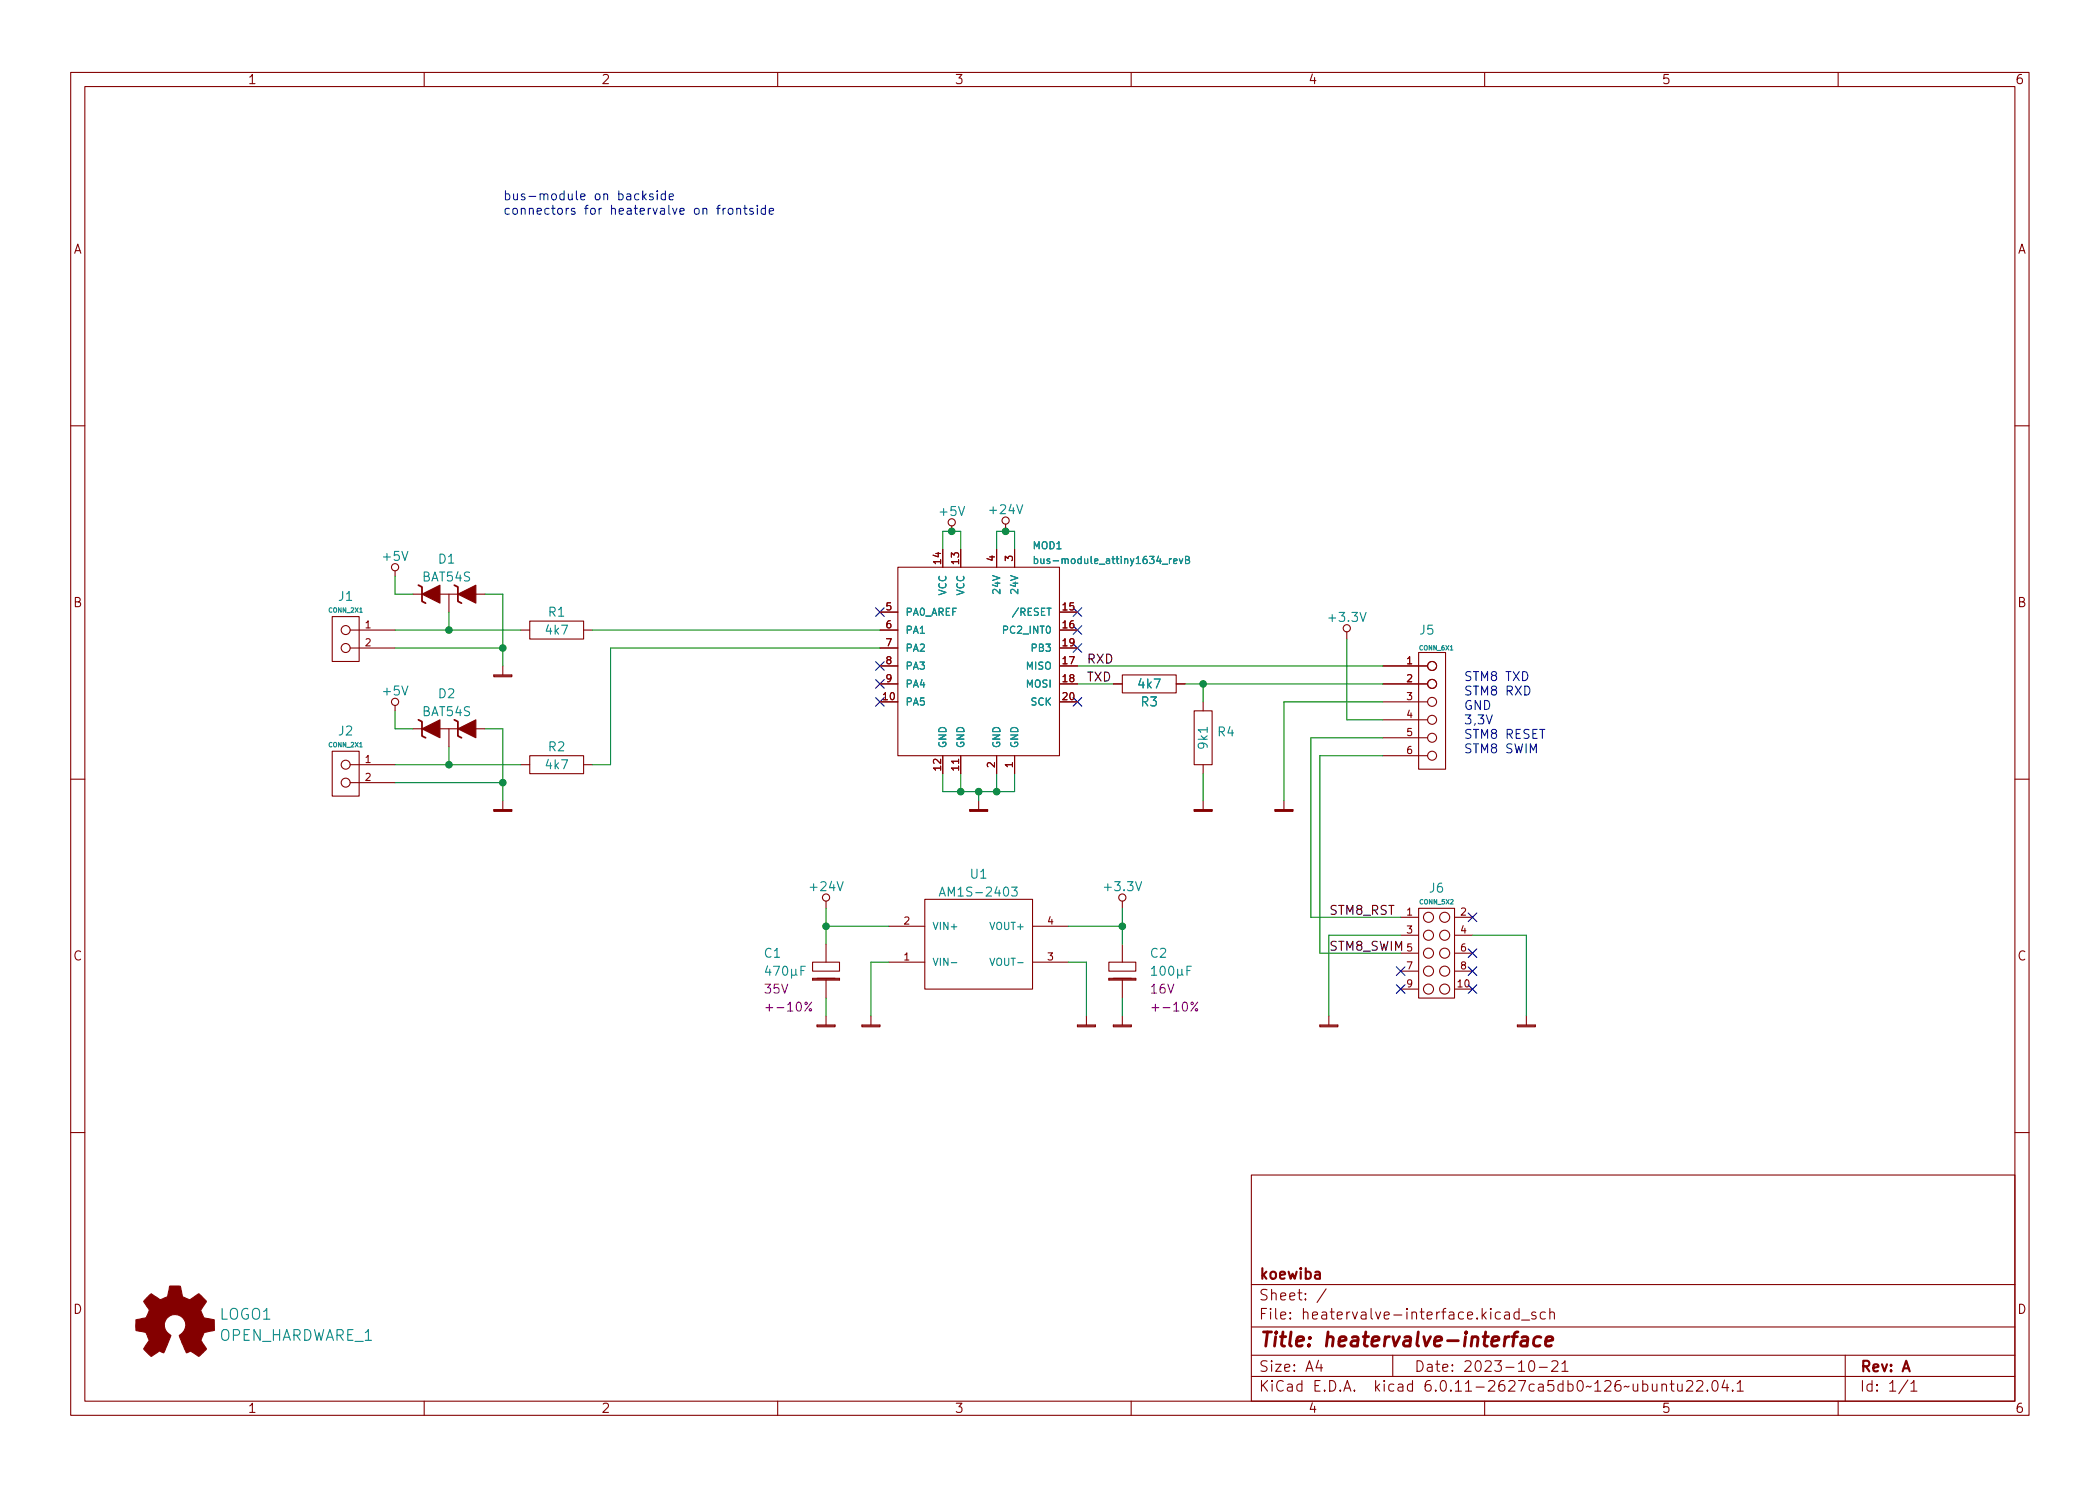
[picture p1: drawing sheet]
<svg xmlns="http://www.w3.org/2000/svg" width="297mm" height="210mm" viewBox="0 0 297 210" stroke-linecap="round" stroke-linejoin="round" font-family="sans-serif">
<g fill="none" stroke="#840000" stroke-width=".15">
<path d="M10 10.2h277v190.1h-277zM12 12.2h273v186.1h-273zM60 10.2v2M110 10.2v2M160 10.2v2M210 10.2v2M260 10.2v2M10 60.2h2M133.3 77.7v2.6M134.6 74.4v.8M135.9 77.7v2.6M141 77.7v2.6"/>
<path d="M142.2 74.2v1M143.5 77.7v2.6M285 60.2h2M47 87.2h3.8v6.4h-3.8zM49.5 89.1h6.4M49.5 91.7h6.4M55.9 80.8v.7M55.9 99.8v.8M58.4 84.1h2.6M62.2 84.1h2.6M63.5 84.1v2.5M66 84.1h2.6"/>
<path d="M69.8 95.6h2.6M69.8 95.5h2.6v.3h-2.6zM71.1 94.2v1.3M73.7 89.1h1.2M74.9 87.9h7.6v2.5h-7.6zM82.5 89.1h1.3M124.5 89.1h2.5M124.5 91.7h2.5M124.5 94.2h2.5M124.5 96.8h2.5M124.5 99.3h2.5M124.5 86.6h2.5"/>
<path d="M127 80.3h22.9v26.6h-22.9zM149.9 89.1h2.5M149.9 91.7h2.5M149.9 94.2h2.5M149.9 96.8h2.5M149.9 99.3h2.5M149.9 86.6h2.5M157.5 96.8h1.2M158.7 95.5h7.7v2.5h-7.7zM166.4 96.8h1.2M170.2 99.3v1.3M190.5 89.4v1"/>
<path d="M195.6 94.2h6.3M195.6 96.8h6.3M195.6 99.3h6.3M200.7 92.3h3.8v16.5h-3.8zM10 110.2h2M47 106.3h3.8v6.3h-3.8zM49.5 108.2h6.4M49.5 110.7h6.4M58.4 103.1h2.6M62.2 103.1h2.6M63.5 103.1v2.6M66 103.1h2.6"/>
<path d="M69.8 114.7h2.6M69.8 114.5h2.6v.3h-2.6zM71.1 113.3v1.2M73.7 108.2h1.2M74.9 106.9h7.6v2.6h-7.6zM82.5 108.2h1.3M133.3 106.9v2.6M135.6 107.4v.6M135.9 106.9v2.6M137.2 114.7h2.5M137.2 114.5h2.5v.3h-2.5zM138.4 113.3v1.2"/>
<path d="M141 106.9v2.6M143.5 106.9v2.6M168.9 100.6h2.5v7.6h-2.5zM168.9 114.7h2.5M168.9 114.5h2.5v.3h-2.5zM170.2 113.3v1.2M170.2 108.2v1.3M180.3 114.7h2.6M180.3 114.5h2.6v.3h-2.6zM181.6 113.3v1.2M195.6 101.8h6.3M195.6 104.4h6.3"/>
<path d="M195.6 106.9h6.3M285 110.2h2M114.9 136.1h3.8v1.3h-3.8zM114.9 138.4h3.8v.3h-3.8zM114.9 138.6h3.8M115.6 138.4h2.5M116.8 127.5v1M116.8 133.6v2.5M116.8 138.7v2.5M125.7 136.1h5.1M125.7 131.1h5.1M130.8 127.2h15.2v12.7h-15.2z"/>
<path d="M146 136.1h5.1M146 131.1h5.1M156.8 136.1h3.9v1.3h-3.9zM156.8 138.4h3.9v.3h-3.9zM156.8 138.6h3.9M157.5 138.4h2.5M158.7 127.5v1M158.7 133.6v2.5M158.7 138.7v2.5M198.1 129.8h2.6M198.1 139.9h2.6M198.1 132.3h2.6"/>
<path d="M198.1 134.9h2.6M198.1 137.4h2.6M200.7 128.5h5v12.7h-5zM205.7 129.8h2.6M205.7 139.9h2.6M205.7 132.3h2.6M205.7 134.9h2.6M205.7 137.4h2.6M115.6 145.2h2.5M115.6 145h2.5v.3h-2.5zM116.8 143.8v1.2M121.9 145.2h2.6"/>
<path d="M121.9 145h2.6v.3h-2.6zM123.2 143.8v1.2M152.4 145.2h2.5M152.4 145h2.5v.3h-2.5zM153.7 143.8v1.2M157.5 145.2h2.5M157.5 145h2.5v.3h-2.5zM158.7 143.8v1.2M186.7 145.2h2.5M186.7 145h2.5v.3h-2.5zM188 143.8v1.2M214.6 145.2h2.6"/>
<path d="M214.6 145h2.6v.3h-2.6zM215.9 143.8v1.2M10 160.2h2M177 166.3h108v32h-108zM285 160.2h2M60 198.3v2M110 198.3v2M160 198.3v2M177 194.8h108M177 191.8h108M177 187.8h108M177 181.8h108"/>
<path d="M182.5 186.5l.1 .1h-.1h-.1l.1-.1v.1M182.5 185.7l.1 .1h-.1h-.1l.1-.1v.1M184.6 183.8l.1 .1h-.1v-.1v.1M184.6 183l.1 .1h-.1v-.1v.1M187.6 182.4l-1.3 1.9M197 191.8v3M210 198.3v2M214.9 185.7l-.5-.1-.3 .3v.4l.2 .3h.1h.5M214.9 185.1v1.5M215.2 186.8h1.2M217.2 185.7l-.3-.1-.3 .2 .1 .3 .5 .1 .1 .1-.1 .3h-.1h-.5M217.7 193.5h1.2"/>
<path d="M218.6 185.7l-.5-.1-.2 .3v.4l.1 .3h.1h.5M219.2 185.8a.37 .37 0 0 1 .7 0v.8M219.2 185.1v1.5M219.5 192.7l.2-.2 .5 .1a.41 .41 0 0 1 .1 .6l-.9 .8h1M220.9 193l.5-.5v1.5M220.9 194h.9M238.6 195.5l.2-.2 .5 .1a.41 .41 0 0 1 .1 .6l-.9 .8h.9M240 195.5l.2-.2 .5 .1a.41 .41 0 0 1 .1 .6l-.9 .8h1M241.5 196.7l.1 .1h-.1h-.1l.1-.1v.1M242.4 195.4a.36 .36 0 0 1 .5 .2 .77 .77 0 0 1-.4 1.2 1 1 0 0 1-.1-1.4zM243.9 195.3l-.3 1h.9M244.3 195.8v1"/>
<path d="M245.1 196.7v.1h-.1l.1-.1v.1M245.7 195.8l.4-.5v1.5M245.7 196.8h.9M260 198.3v2M261 191.8v6.5M270.3 195.8l.4-.5v1.5M270.3 196.8h.9"/>
<circle cx="134.6" cy="73.9" r=".51"/>
<circle cx="142.2" cy="73.7" r=".51"/>
<circle cx="48.9" cy="89.1" r=".63"/>
<circle cx="48.9" cy="91.7" r=".63"/>
<circle cx="55.9" cy="80.3" r=".51"/>
<circle cx="55.9" cy="99.3" r=".51"/>
<circle cx="190.5" cy="88.9" r=".51"/>
<circle cx="202.6" cy="94.2" r=".63"/>
<circle cx="202.6" cy="99.3" r=".63"/>
<circle cx="202.6" cy="96.8" r=".63"/>
<circle cx="48.9" cy="108.2" r=".63"/>
<circle cx="48.9" cy="110.7" r=".63"/>
<circle cx="202.6" cy="106.9" r=".63"/>
<circle cx="202.6" cy="101.8" r=".63"/>
<circle cx="202.6" cy="104.4" r=".63"/>
<circle cx="116.8" cy="127" r=".51"/>
<circle cx="158.8" cy="127" r=".51"/>
<circle cx="202.1" cy="139.9" r=".71"/>
<circle cx="202.1" cy="132.3" r=".71"/>
<circle cx="202.1" cy="134.9" r=".71"/>
<circle cx="202.1" cy="137.4" r=".71"/>
<circle cx="202.1" cy="129.8" r=".71"/>
<circle cx="204.3" cy="129.8" r=".71"/>
<circle cx="204.3" cy="139.9" r=".71"/>
<circle cx="204.3" cy="134.9" r=".71"/>
<circle cx="204.3" cy="137.4" r=".71"/>
<circle cx="204.3" cy="132.3" r=".71"/>
</g>
<path d="M218 189.2a.66 .66 0 0 0-1 .3l-.1 .6 .1 .3 .2 .1 .6-.1M218.6 189.8l1-.2v-.4l-.6-.1-.3 .3-.1 .8 .1 .2 .1 .1 .6-.1" fill="none" stroke="#840000" stroke-width=".4"/>
<g fill="none" stroke="#008484" stroke-width=".15">
<path d="M56.8 78l.5 1.3 .4-1.3M135.6 71.7l.4 1.2 .4-1.2M143.8 71.4l.4 1.3 .5-1.3M164.4 79.8h.8M165.4 79.1v.6M165.7 79.1l-.3 .2M166 79.4l.5-.1-.1-.2h-.3l-.1 .1v.5h.4M166.8 79.1l.3 .6 .2-.6M167.7 79.2h.4l.1-.2v-.2l-.5-.1v1h.4l.1-.1 .1-.2-.3-.2M50.9 86.6h.3M56.8 97.1l.5 1.2 .4-1.2M148.1 86.1h.6"/>
<path d="M192.4 86.7l.4 1.2 .4-1.2M205.1 92h.4M50.9 105.7h.3M170.8 102.9v.7M108.6 136.7l-.3 .9h.8M108.9 137.1v.9M109.4 136.7h.9l-.6 1.3M110.8 136.8l.2-.1a.69 .69 0 0 1 .3 1.2l-.2 .1a.69 .69 0 0 1-.3-1.2zM112 137.1v1.3M112.6 137.8l.1 .2M112.6 137.1l-.1 .8-.4 .1-.1-.2M113.3 137.3h.4"/>
<path d="M113.9 136.7h-.6v1.3M118.4 124.8l.4 1.2 .5-1.2M134.6 136.2h.7M142.1 125.6l.1-.1a.69 .69 0 0 1 .3 1.2l-.1 .1a.69 .69 0 0 1-.3-1.2zM143.1 125.5h.8l-.5 .5 .4 .1v.6l-.2 .1h-.3l-.2-.1M143.9 136.2h.8M160.6 124.8l.4 1.2 .5-1.2M162.9 137.1l.3-.4v1.3M162.9 138h.7M164.2 136.8l.2-.1a.68 .68 0 0 1 .3 1.2l-.2 .1a.69 .69 0 0 1-.3-1.2zM165.4 136.8l.2-.1a.69 .69 0 0 1 .3 1.2l-.2 .1a.69 .69 0 0 1-.3-1.2zM166.6 137.1v1.3"/>
<path d="M167.2 137.8l.2 .2M167.2 137.1l-.1 .8-.3 .1-.2-.2M167.9 137.3h.4M168.5 136.7h-.6v1.3"/>
</g>
<path d="M59.2 82.8l.5 .3v2l.5 .2M64.3 82.8l.5 .3v2l.5 .2M59.2 101.8l.5 .3v2l.5 .3M64.3 101.8l.5 .3v2l.5 .3" fill="none" stroke="#840000" stroke-width=".25"/>
<g fill="#840000" stroke="#840000" stroke-width=".15">
<path d="M59.7 84.1l2.5-1.3v2.5z"/>
<path d="M64.8 84.1l2.5-1.3v2.5z"/>
<path d="M21.1 183.3l.3-.2 1.3 .8 1-.4 .3-1.5h1.5l.3 1.5 1 .4 1.3-.8 1.1 1-.1 .3a1.79 1.79 0 0 0-.7 1.2l.4 .9 1.5 .2v1.5l-1.4 .3-.5 1.2 .8 1.1-.1 .2-1 .9-1.2-.7-.5 .2-1.1-2.4a1.54 1.54 0 0 0 .4-2.7 1.54 1.54 0 0 0-2.5 1 1.97 1.97 0 0 0 1 1.7l-1 2.4-.6-.2-1.3 .7-1-1.1 .8-1.1-.4-1.2-1.5-.3v-1.5l1.2-.2a.83 .83 0 0 0 .6-.8l.1-.3-.8-1.3z"/>
<path d="M59.7 103.1l2.5-1.3v2.6z"/>
<path d="M64.8 103.1l2.5-1.3v2.6z"/>
</g>
<g fill="none" stroke="#840084" stroke-width=".15">
<path d="M114.8 141.8l-1 1.3M169.4 141.8l-1 1.3"/>
<circle cx="114" cy="142" r=".18"/>
<circle cx="114.6" cy="142.9" r=".18"/>
<circle cx="168.6" cy="142" r=".18"/>
<circle cx="169.2" cy="142.9" r=".18"/>
</g>
<path d="M80.4 27.4v.8l.4 .1 .1-.1M80.4 29.5h-.2l-.1 .2M80.9 27.4v.9M81.3 29.5h-.3l-.2 .2 .1 .1 .4 .2v.3h-.5M81.5 27v1.1l.2 .2M82.1 27.9l.6-.2v-.2l-.4-.1-.2 .2 .1 .6h.5M94.7 27.9l.6-.2-.1-.2-.4-.1-.1 .2v.6h.5M96.2 29.9l.6-.1-.1-.3h-.3l-.2 .2v.6h.5M108.8 29.9l.6-.1v-.3h-.4l-.2 .2 .1 .6h.5" fill="none" stroke="#0000c2" stroke-width=".15"/>
<g fill="none" stroke="#008400" stroke-width=".15">
<path d="M133.3 77.7v-2.5h2.6v2.5M141 77.7v-2.5h2.5v2.5M55.9 81.5v2.6h2.5M55.9 89.1h17.8M55.9 91.7h15.2M63.5 86.6v2.5M68.6 84.1h2.5v10.1M83.8 89.1h40.7M124.5 91.7h-38.1v16.5h-2.6M152.4 94.2h43.2M152.4 96.8h5.1M167.6 96.8h28"/>
<path d="M170.2 96.8v2.5M190.5 90.4v11.4h5.1M195.6 99.3h-14v14M55.9 108.2h17.8M55.9 110.7h15.2M55.9 100.6v2.5h2.5M63.5 105.7v2.5M68.6 103.1h2.5v10.2M133.3 109.5v2.5h10.2v-2.5M135.9 109.5v2.5M138.4 112v1.3M141 109.5v2.5"/>
<path d="M170.2 109.5v3.8M195.6 106.9h-8.9v28h11.4M195.6 104.4h-10.2v25.4h12.7M116.8 128.5v5.1M116.8 131.1h8.9M125.7 136.1h-2.5v7.7M151.1 131.1h7.6M151.1 136.1h2.6v7.7M158.7 128.5v5.1M198.1 132.3h-10.1v11.5M208.3 132.3h7.6v11.5M116.8 141.2v2.6"/>
<path d="M158.7 141.2v2.6"/>
</g>
<g fill="none" stroke="#000084" stroke-width=".15">
<path d="M123.9 98.7l1.2 1.2M123.9 96.2l1.2 1.2M123.9 93.6l1.2 1.2M123.9 86l1.2 1.2M125.1 98.7l-1.2 1.2M125.1 96.2l-1.2 1.2M125.1 93.6l-1.2 1.2M125.1 86l-1.2 1.2M151.8 88.5l1.2 1.3M151.8 86l1.2 1.2M151.8 98.7l1.2 1.2M151.8 91.1l1.2 1.2"/>
<path d="M153 88.5l-1.2 1.3M153 86l-1.2 1.2M153 98.7l-1.2 1.2M153 91.1l-1.2 1.2M197.5 139.3l1.2 1.3M197.5 136.8l1.2 1.2M198.7 139.3l-1.2 1.3M198.7 136.8l-1.2 1.2M207.7 139.3l1.2 1.3M207.7 134.3l1.2 1.2M207.7 136.8l1.2 1.2M207.7 129.2l1.2 1.2"/>
<path d="M208.9 139.3l-1.2 1.3M208.9 129.2l-1.2 1.2M208.9 134.3l-1.2 1.2M208.9 136.8l-1.2 1.2"/>
</g>
<g fill="#008400" stroke="#008400" stroke-width=".15">
<circle cx="158.7" cy="131.1" r=".46"/>
<circle cx="71.1" cy="110.7" r=".46"/>
<circle cx="63.5" cy="89.1" r=".46"/>
<circle cx="63.5" cy="108.2" r=".46"/>
<circle cx="141" cy="112" r=".46"/>
<circle cx="170.2" cy="96.8" r=".46"/>
<circle cx="138.4" cy="112" r=".46"/>
<circle cx="142.2" cy="75.2" r=".46"/>
<circle cx="134.6" cy="75.2" r=".46"/>
<circle cx="116.8" cy="131.1" r=".46"/>
<circle cx="135.9" cy="112" r=".46"/>
<circle cx="71.1" cy="91.7" r=".46"/>
</g>
<g font-size="2.8" fill="#840000">
<text x="178" y="191.2">Title:</text>
<text x="187.3" y="191.2">heatervalve-interface</text>
</g>
<g font-size="2.1" fill="#840000">
<text x="178" y="184.5">Sheet:</text>
<text x="178" y="181.5">koewiba</text>
<text x="178" y="187.2">File:</text>
<text x="184.4" y="187.2">heatervalve-interface.kicad_sch</text>
<text x="178" y="197.4">KiCad</text>
<text x="178" y="194.6">Size:</text>
<text x="184.7" y="194.6">A4</text>
<text x="185.7" y="197.4">E.D.A.</text>
<text x="194.6" y="197.4">kicad</text>
<text x="200" y="194.6">Date:</text>
<text x="201.8" y="197.4">6.0.11-2627ca5db0~126~ubuntu22.04.1</text>
<text x="207" y="194.6">2023-10-21</text>
<text x="263" y="194.6">Rev:</text>
<text x="263" y="197.4">Id:</text>
<text x="267.1" y="197.4">1/1</text>
<text x="269.1" y="194.6">A</text>
</g>
<g font-size="2.1" fill="#008484">
<text x="31" y="187.2">LOGO1</text>
<text x="31" y="190.2">OPEN_HARDWARE_1</text>
</g>
<g font-size="1.8" fill="#840000">
<text x="35" y="12.3">1</text>
<text x="85" y="12.3">2</text>
<text x="135" y="12.3">3</text>
<text x="185" y="12.3">4</text>
<text x="235" y="12.3">5</text>
<text x="285" y="12.3">6</text>
<text x="10.4" y="36.3">A</text>
<text x="285.4" y="36.3">A</text>
<text x="10.3" y="86.3">B</text>
<text x="285.3" y="86.3">B</text>
<text x="10.3" y="136.3">C</text>
<text x="285.3" y="136.3">C</text>
<text x="10.3" y="186.3">D</text>
<text x="285.3" y="186.3">D</text>
<text x="35" y="200.3">1</text>
<text x="85" y="200.3">2</text>
<text x="135" y="200.3">3</text>
<text x="185" y="200.3">4</text>
<text x="235" y="200.3">5</text>
<text x="285" y="200.3">6</text>
</g>
<g font-size="1.8" fill="#0000c2">
<text x="71.1" y="28.3">bus-module</text>
<text x="84" y="28.3">on</text>
<text x="87.5" y="28.3">backside</text>
<text x="71.1" y="30.4">connectors</text>
<text x="82.6" y="30.4">for</text>
<text x="86.4" y="30.4">heatervalve</text>
<text x="98.4" y="30.4">on</text>
<text x="101.8" y="30.4">frontside</text>
<text x="207" y="96.4">STM8</text>
<text x="207" y="98.4">STM8</text>
<text x="207" y="100.4">GND</text>
<text x="213" y="96.4">TXD</text>
<text x="213" y="98.4">RXD</text>
<text x="207" y="102.5">3,3V</text>
<text x="207" y="104.5">STM8</text>
<text x="207" y="106.6">STM8</text>
<text x="213" y="104.5">RESET</text>
<text x="213" y="106.6">SWIM</text>
</g>
<g font-size="1.8" fill="#008484">
<text x="132.6" y="73.4">+5V</text>
<text x="139.6" y="73.1">+24V</text>
<text x="53.9" y="79.7">+5V</text>
<text x="59.6" y="82.7">BAT54S</text>
<text x="61.9" y="80.1">D1</text>
<text x="47.7" y="85.4">J1</text>
<text x="77.4" y="87.6">R1</text>
<text x="187.6" y="88.4">+3.3V</text>
<text x="76.9" y="90.2">4k7</text>
<text x="200.7" y="90.2">J5</text>
<text x="53.9" y="98.8">+5V</text>
<text x="59.6" y="101.7">BAT54S</text>
<text x="61.9" y="99.2">D2</text>
<text x="160.8" y="97.8">4k7</text>
<text x="161.2" y="100.3">R3</text>
<text x="47.7" y="104.5">J2</text>
<text x="77.4" y="106.7">R2</text>
<text x="171.2" y="106.2" transform="rotate(-90 171.2 106.2)">9k1</text>
<text x="172.1" y="104.6">R4</text>
<text x="76.9" y="109.2">4k7</text>
<text x="137.1" y="124.7">U1</text>
<text x="114.2" y="126.5">+24V</text>
<text x="132.7" y="127.2">AM1S-2403</text>
<text x="155.8" y="126.5">+3.3V</text>
<text x="202" y="126.7">J6</text>
<text x="108" y="135.9">C1</text>
<text x="162.6" y="135.9">C2</text>
</g>
<g font-size="1.8">
<text x="153.7" y="93.9">RXD</text>
<text x="153.7" y="96.4">TXD</text>
<text x="188" y="129.4">STM8_RST</text>
<text x="188" y="134.5">STM8_SWIM</text>
</g>
<g font-size="1.8" fill="#840084">
<text x="108" y="141">35V</text>
<text x="108" y="143.5">+-10%</text>
<text x="162.6" y="141">16V</text>
<text x="162.6" y="143.5">+-10%</text>
</g>
<g font-size="1.4" fill="#840000">
<text x="133.1" y="80" transform="rotate(-90 133.1 80)">14</text>
<text x="135.6" y="80" transform="rotate(-90 135.6 80)">13</text>
<text x="140.7" y="79.5" transform="rotate(-90 140.7 79.5)">4</text>
<text x="143.3" y="79.5" transform="rotate(-90 143.3 79.5)">3</text>
<text x="51.5" y="88.9">1</text>
<text x="125.2" y="86.4">5</text>
<text x="125.2" y="88.9">6</text>
<text x="150.1" y="86.4">15</text>
<text x="150.1" y="88.9">16</text>
<text x="51.5" y="91.4">2</text>
<text x="125.2" y="91.4">7</text>
<text x="125.2" y="94">8</text>
<text x="150.1" y="94">17</text>
<text x="150.1" y="91.4">19</text>
<text x="198.8" y="94">1</text>
<text x="124.7" y="99.1">10</text>
<text x="125.2" y="96.5">9</text>
<text x="150.1" y="96.5">18</text>
<text x="150.1" y="99.1">20</text>
<text x="198.8" y="96.5">2</text>
<text x="198.8" y="99.1">3</text>
<text x="198.8" y="101.6">4</text>
<text x="51.5" y="107.9">1</text>
<text x="198.8" y="104.1">5</text>
<text x="198.8" y="106.7">6</text>
<text x="51.5" y="110.5">2</text>
<text x="133.1" y="109.2" transform="rotate(-90 133.1 109.2)">12</text>
<text x="135.6" y="109.2" transform="rotate(-90 135.6 109.2)">11</text>
<text x="140.7" y="108.8" transform="rotate(-90 140.7 108.8)">2</text>
<text x="143.3" y="108.8" transform="rotate(-90 143.3 108.8)">1</text>
<text x="127.7" y="130.8">2</text>
<text x="148" y="130.8">4</text>
<text x="198.8" y="129.5">1</text>
<text x="206.4" y="129.5">2</text>
<text x="127.7" y="135.9">1</text>
<text x="148" y="135.9">3</text>
<text x="198.8" y="132.1">3</text>
<text x="198.8" y="134.6">5</text>
<text x="198.8" y="137.2">7</text>
<text x="206.4" y="132.1">4</text>
<text x="206.4" y="134.6">6</text>
<text x="206.4" y="137.2">8</text>
<text x="198.8" y="139.7">9</text>
<text x="206" y="139.7">10</text>
</g>
<g font-size="1.4" fill="#008484">
<text x="146" y="78">MOD1</text>
<text x="146" y="80.1">bus-module_attiny1634_revB</text>
<text x="128" y="87.4">PA0_AREF</text>
<text x="128" y="90">PA1</text>
<text x="134.2" y="84.3" transform="rotate(-90 134.2 84.3)">VCC</text>
<text x="136.7" y="84.3" transform="rotate(-90 136.7 84.3)">VCC</text>
<text x="141.6" y="90">PC2_INT0</text>
<text x="141.8" y="84.2" transform="rotate(-90 141.8 84.2)">24V</text>
<text x="143" y="87.4">/RESET</text>
<text x="144.3" y="84.2" transform="rotate(-90 144.3 84.2)">24V</text>
<text x="128" y="92.5">PA2</text>
<text x="128" y="95">PA3</text>
<text x="145" y="95">MISO</text>
<text x="145.7" y="92.5">PB3</text>
<text x="128" y="100.1">PA5</text>
<text x="128" y="97.6">PA4</text>
<text x="145" y="97.6">MOSI</text>
<text x="145.7" y="100.1">SCK</text>
<text x="134.2" y="105.9" transform="rotate(-90 134.2 105.9)">GND</text>
<text x="136.7" y="105.9" transform="rotate(-90 136.7 105.9)">GND</text>
<text x="141.8" y="105.9" transform="rotate(-90 141.8 105.9)">GND</text>
<text x="144.3" y="105.9" transform="rotate(-90 144.3 105.9)">GND</text>
<text x="131.8" y="131.9">VIN+</text>
<text x="139.9" y="131.9">VOUT+</text>
<text x="131.8" y="137">VIN-</text>
<text x="139.9" y="137">VOUT-</text>
</g>
<g font-size=".9" fill="#008484">
<text x="46.4" y="86.9">CONN_2X1</text>
<text x="200.6" y="92.2">CONN_6X1</text>
<text x="46.4" y="105.9">CONN_2X1</text>
<text x="200.7" y="128.1">CONN_5X2</text>
</g>
</svg>
